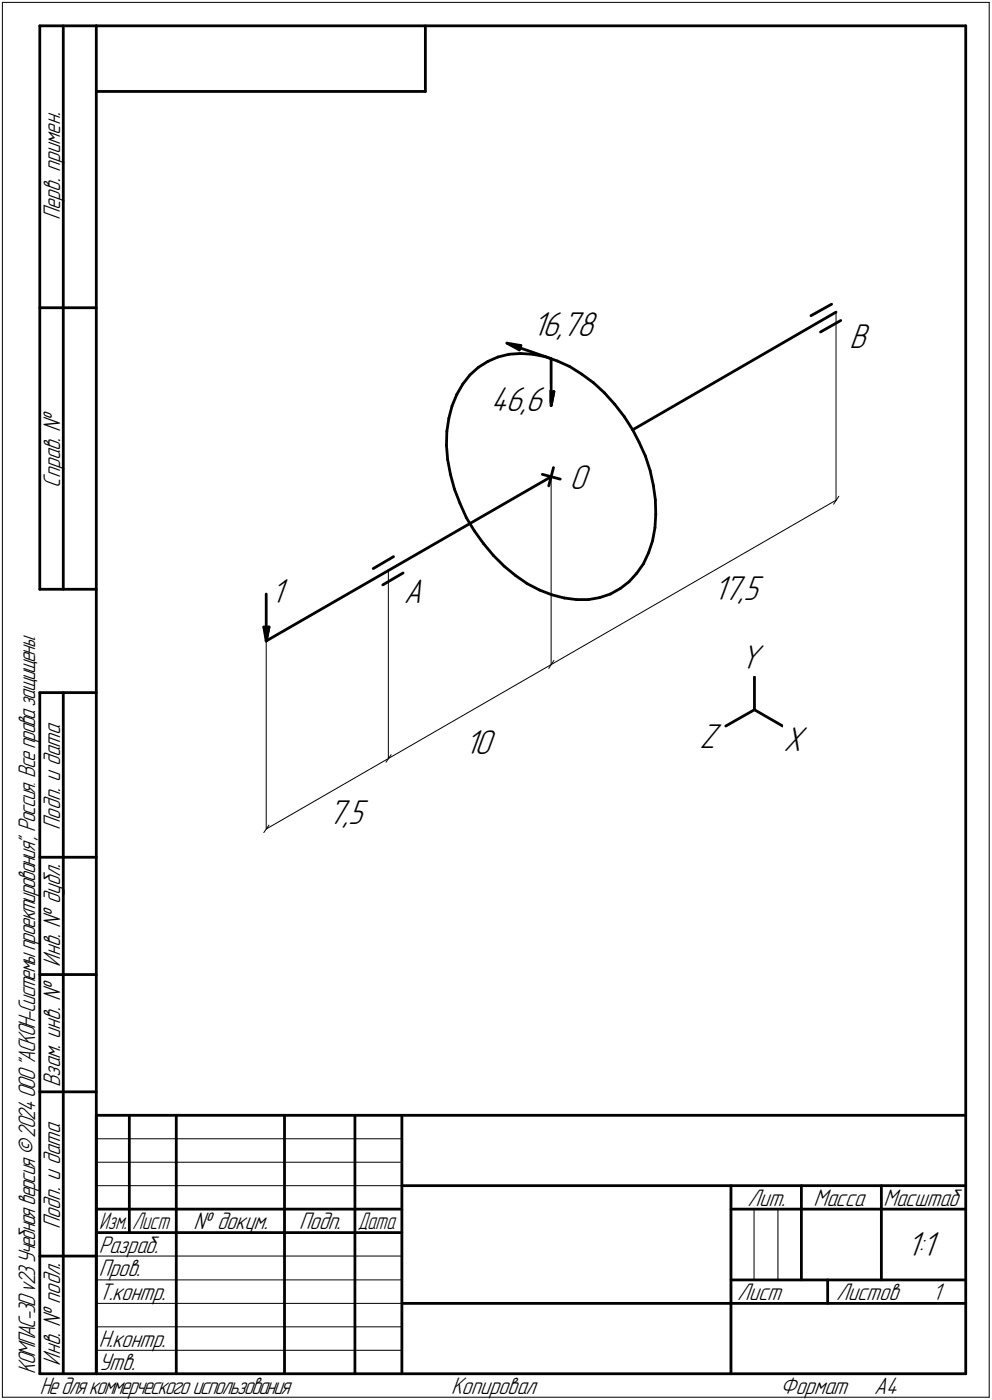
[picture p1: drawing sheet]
<svg xmlns="http://www.w3.org/2000/svg" width="211mm" height="298mm" viewBox="0 0 211 298" stroke-linecap="round" stroke-linejoin="round" font-family="sans-serif">
<g fill="#000" stroke="#000" stroke-width=".21">
<path d="M108 73.2h.4zM108.2 73.2h.7zM108.4 73.3h1zM108.5 73.4h1.4zM108.7 73.5h1.7zM108.8 73.6h2zM109 73.7h1.8zM109.1 73.7h1.7zM109.3 73.8h1.4zM109.5 73.9h1.2zM109.6 74h1.1zM109.7 74.1h1zM109.9 74.2h.8zM110.1 74.3h.6zM110.2 74.3h.4zM110.4 74.4h.2zM116.8 83.4h1.1zM116.8 83.5h1.1zM116.8 83.6h1.1zM116.8 83.7h1.1zM116.8 83.7h1.1zM116.8 83.8h1zM116.9 83.9h.9zM116.9 84h.9zM116.9 84.1h.9zM116.9 84.2h.9zM116.9 84.2h.8zM116.9 84.3h.8zM117 84.4h.7zM117 84.5h.7zM117 84.6h.7zM117 84.7h.6zM117 84.8h.6zM117 84.8h.6zM117.1 84.9h.5zM117.1 85h.5zM117.1 85.1h.4zM117.1 85.2h.4zM117.1 85.3h.4zM117.1 85.3h.4zM117.2 85.4h.3zM117.2 85.5h.2zM117.2 85.6h.2zM117.2 85.7h.2zM117.2 85.8h.2zM117.2 85.9h.2z"/>
<path d="M56.1 133.5h1.1zM56.2 133.6h1zM56.2 133.7h1zM56.2 133.8h1zM56.2 133.9h1zM56.2 133.9h.9zM56.3 134h.8zM56.3 134.1h.8zM56.3 134.2h.8zM56.3 134.3h.8zM56.3 134.4h.8zM56.3 134.5h.8zM56.4 134.5h.7zM56.4 134.6h.7zM56.4 134.7h.7zM56.4 134.8h.6zM56.4 134.9h.6zM56.4 135h.6zM56.5 135h.5zM56.5 135.1h.5zM56.5 135.2h.4zM56.5 135.3h.4zM56.5 135.4h.4zM56.5 135.5h.4zM56.6 135.6h.3zM56.6 135.6h.2zM56.6 135.7h.2zM56.6 135.8h.2zM56.6 135.9h.2zM56.6 136h.2z"/>
</g>
<g fill="none" stroke="#000" stroke-width=".59">
<path d="M8.5 5.5v120zM8.5 5.5h12zM13.5 5.5v120zM20.5 5.5v287zM20.5 5.5h185zM20.5 19.5h70zM90.5 5.5v14zM205.5 5.5v287zM8.5 65.5h12zM100 79.8l1.8-1.6zM100 79.8l-1.5 2zM101.8 78.2l2-1.2z"/>
<path d="M103.8 77l2.1-1zM105.9 76l2.4-.6zM107.9 73.1l2.9 .5zM107.9 73.1l2.6 1.4zM108.3 75.4l2.4-.1zM110.7 74.1l6.6 2.3zM110.7 75.3l2.7 .1zM110.8 73.6l-.3 .9zM113.4 75.4l2.6 .5zM116 75.9l2.6 1zM117.3 76.4v7zM118.6 76.9l2.6 1.2z"/>
<path d="M121.2 78.1l2.6 1.6zM123.8 79.7l2.5 1.8zM172.6 67.2l4.4-2.4zM174.6 70.7l4.3-2.5zM95 94.8l.2 3.1zM95.1 91.9l-.1 2.9zM95.2 97.9l.6 3.1zM95.5 89.1l-.4 2.8zM96.2 86.4l-.7 2.7zM97.2 84l-1 2.4zM98.5 81.8l-1.3 2.2zM116.8 83.4l.5 3z"/>
<path d="M116.8 83.4h1.1zM117.8 99.6l-1 3.9zM117.9 83.4l-.6 3zM126.3 81.5l2.3 2.2zM128.6 83.7l2.2 2.4zM130.8 86.1l2 2.6zM132.8 88.7l1.8 2.8zM134.6 91.5l1.4 2.6zM134.6 91.5l43.3-25zM136 94.1l1.3 3zM137.3 97.1l1 3.1zM95.8 101l.9 3.1z"/>
<path d="M96.7 104.1l1.2 3.1zM97.9 107.2l1.3 3zM99.2 110.2l1.7 2.8zM100.9 113l2 2.7zM102.9 115.7l2.1 2.6zM105 118.3l2.3 2.3zM115.4 101l3.8 1zM138 117.7l-1.1 2.4zM138.3 100.2l.7 3.2zM138.9 115.1l-.9 2.6zM139 103.4l.4 3zM139.4 112.4l-.5 2.7z"/>
<path d="M139.4 106.4l.1 3.1zM139.5 109.5l-.1 2.9zM8.5 125.5h12zM56.1 133.5l.5 3zM56.1 133.5h1.1zM56.6 136.5l60.7-35zM56.6 126.5v7zM57.2 133.5l-.6 3zM79.4 121.1l4.3-2.6zM81.4 124.5l4.4-2.5zM107.3 120.6l2.3 1.9zM109.6 122.5l2.6 1.8z"/>
<path d="M112.2 124.3l2.6 1.3zM114.8 125.6l2.6 1.1zM117.4 126.7l2.7 .6zM120.1 127.3l2.6 .4zM122.7 127.7h2.5zM125.2 127.7l2.4-.4zM127.6 127.3l2.3-.8zM129.9 126.5l2.1-1.2zM132 125.3l1.9-1.4zM135.5 122.1l-1.6 1.8zM136.9 120.1l-1.4 2zM8.5 147.5v145z"/>
<path d="M8.5 147.5h12zM13.5 147.5v145zM154.4 154.6l6.1-3.5zM160.5 144.1v7zM160.5 151.1l6 3.5zM8.5 182.5h12zM8.5 207.5h12zM8.5 232.5h12zM20.5 237.5h185zM20.5 237.5v55zM27.5 237.5v25zM37.5 237.5v55z"/>
<path d="M60.5 237.5v55zM75.5 237.5v55zM85.5 237.5v55zM20.5 257.5h65zM85.5 252.5h120zM155.5 252.5v40zM155.5 257.5h15zM170.5 252.5v20zM170.5 257.5h35zM187.5 252.5v20zM8.5 267.5h12zM20.5 262.5h65z"/>
<path d="M85.5 277.5h70zM155.5 277.5h50zM155.5 272.5h50zM176.1 272.5v5zM8.5 292.5h12zM20.5 292.5h185z"/>
</g>
<g fill="none" stroke="#000" stroke-width=".21">
<path d="M.5 .5v297zM.5 .5h210zM210.5 .5v297zM177.9 66.5v40zM117.3 101.5v40zM178.5 105.7l-1.1 1.7zM56.6 136.5v40zM82.6 121.5v40zM117.9 140.6l-1.1 1.7zM56.6 176.5l121.3-70zM57.2 175.7l-1.1 1.6zM83.2 160.7l-1.1 1.6z"/>
<path d="M20.5 247.5h65zM20.5 252.5h65zM20.5 242.5h65zM160.4 257.5v15zM165.5 257.5v15zM20.5 267.5h65zM20.5 272.5h65zM20.5 277.5h65zM.5 297.5h210zM20.5 282.5h65zM20.5 287.5h65z"/>
</g>
<g fill="#fff" stroke="#fff" stroke-width=".21">
<path d="M69.8 169.9h8.9zM69.8 170h8.9zM69.8 170.1h8.9zM69.8 170.2h8.9zM69.8 170.3h8.9zM69.8 170.3h8.9zM69.8 170.4h8.9zM69.8 170.5h8.9zM69.8 170.6h8.9zM69.8 170.7h8.9zM69.8 170.8h8.9zM69.8 170.9h8.9zM69.8 170.9h8.9zM69.8 171h8.9zM69.8 171.1h8.9zM69.8 171.2h8.9zM69.8 171.3h8.9zM69.8 171.4h8.9zM69.8 171.4h8.9zM69.8 171.5h8.9zM69.8 171.6h8.9zM69.8 171.7h8.9zM69.8 171.8h8.9zM69.8 171.9h8.9zM69.8 172h8.9zM69.8 172h8.9zM69.8 172.1h8.9zM69.8 172.2h8.9zM69.8 172.3h8.9zM69.8 172.4h8.9zM69.8 172.5h8.9zM69.8 172.6h8.9zM69.8 172.6h8.9zM69.8 172.7h8.9zM69.8 172.8h8.9zM69.8 172.9h8.9zM69.8 173h8.9zM69.8 173.1h8.9zM69.8 173.1h8.9zM69.8 173.2h8.9zM69.8 173.3h8.9zM69.8 173.4h8.9zM69.8 173.5h8.9zM69.8 173.6h8.9zM69.8 173.7h8.9zM69.8 173.7h8.9zM69.8 173.8h8.9zM69.8 173.9h8.9zM69.8 174h8.9zM69.8 174.1h8.9zM69.8 174.2h8.9zM69.8 174.2h8.9zM69.8 174.3h8.9zM69.8 174.4h8.9zM69.8 174.5h8.9zM69.8 174.6h8.9zM69.8 174.7h8.9zM69.8 174.8h8.9zM69.8 174.8h8.9zM69.8 174.9h8.9zM69.8 175h8.9zM69.8 175.1h8.9zM69.8 175.2h8.9zM69.8 175.3h8.9zM69.8 175.3h8.9zM69.8 175.4h8.9zM69.8 175.5h8.9zM69.8 175.6h8.9zM69.8 175.7h8.9zM69.8 175.8h8.9zM69.8 175.9h8.9zM69.8 175.9h8.9zM69.8 176h8.9zM69.8 176.1h8.9zM69.8 176.2h8.9zM69.8 176.3h8.9zM69.8 176.4h8.9zM69.8 176.4h8.9zM69.8 176.5h8.9zM69.8 176.6h8.9zM69.8 176.7h8.9zM69.8 176.8h8.9zM69.8 176.9h8.9zM69.8 177h8.9z"/>
<path d="M98.9 154.9h7.1zM98.9 154.9h7.1zM98.9 155h7.1zM98.9 155.1h7.1zM98.9 155.2h7.1zM98.9 155.3h7.1zM98.9 155.4h7.1zM98.9 155.4h7.1zM98.9 155.5h7.1zM98.9 155.6h7.1zM98.9 155.7h7.1zM98.9 155.8h7.1zM98.9 155.9h7.1zM98.9 156h7.1zM98.9 156h7.1zM98.9 156.1h7.1zM98.9 156.2h7.1zM98.9 156.3h7.1zM98.9 156.4h7.1zM98.9 156.5h7.1zM98.9 156.5h7.1zM98.9 156.6h7.1zM98.9 156.7h7.1zM98.9 156.8h7.1zM98.9 156.9h7.1zM98.9 157h7.1zM98.9 157.1h7.1zM98.9 157.1h7.1zM98.9 157.2h7.1zM98.9 157.3h7.1zM98.9 157.4h7.1zM98.9 157.5h7.1zM98.9 157.6h7.1zM98.9 157.6h7.1zM98.9 157.7h7.1zM98.9 157.8h7.1zM98.9 157.9h7.1zM98.9 158h7.1zM98.9 158.1h7.1zM98.9 158.2h7.1zM98.9 158.2h7.1zM98.9 158.3h7.1zM98.9 158.4h7.1zM98.9 158.5h7.1zM98.9 158.6h7.1zM98.9 158.7h7.1zM98.9 158.7h7.1zM98.9 158.8h7.1zM98.9 158.9h7.1zM98.9 159h7.1zM98.9 159.1h7.1zM98.9 159.2h7.1zM98.9 159.3h7.1zM98.9 159.3h7.1zM98.9 159.4h7.1zM98.9 159.5h7.1zM98.9 159.6h7.1zM98.9 159.7h7.1zM98.9 159.8h7.1zM98.9 159.9h7.1zM98.9 159.9h7.1zM98.9 160h7.1zM98.9 160.1h7.1zM98.9 160.2h7.1zM98.9 160.3h7.1zM98.9 160.4h7.1zM98.9 160.4h7.1zM98.9 160.5h7.1zM98.9 160.6h7.1zM98.9 160.7h7.1zM98.9 160.8h7.1zM98.9 160.9h7.1zM98.9 161h7.1zM98.9 161h7.1zM98.9 161.1h7.1zM98.9 161.2h7.1zM98.9 161.3h7.1zM98.9 161.4h7.1zM98.9 161.5h7.1zM98.9 161.5h7.1zM98.9 161.6h7.1zM98.9 161.7h7.1zM98.9 161.8h7.1zM98.9 161.9h7.1zM98.9 162h7.1z"/>
<path d="M151.9 122.2h10.9zM151.9 122.3h10.9zM151.9 122.3h10.9zM151.9 122.4h10.9zM151.9 122.5h10.9zM151.9 122.6h10.9zM151.9 122.7h10.9zM151.9 122.8h10.9zM151.9 122.9h10.9zM151.9 122.9h10.9zM151.9 123h10.9zM151.9 123.1h10.9zM151.9 123.2h10.9zM151.9 123.3h10.9zM151.9 123.4h10.9zM151.9 123.4h10.9zM151.9 123.5h10.9zM151.9 123.6h10.9zM151.9 123.7h10.9zM151.9 123.8h10.9zM151.9 123.9h10.9zM151.9 124h10.9zM151.9 124h10.9zM151.9 124.1h10.9zM151.9 124.2h10.9zM151.9 124.3h10.9zM151.9 124.4h10.9zM151.9 124.5h10.9zM151.9 124.5h10.9zM151.9 124.6h10.9zM151.9 124.7h10.9zM151.9 124.8h10.9zM151.9 124.9h10.9zM151.9 125h10.9zM151.9 125.1h10.9zM151.9 125.1h10.9zM151.9 125.2h10.9zM151.9 125.3h10.9zM151.9 125.4h10.9zM151.9 125.5h10.9zM151.9 125.6h10.9zM151.9 125.6h10.9zM151.9 125.7h10.9zM151.9 125.8h10.9zM151.9 125.9h10.9zM151.9 126h10.9zM151.9 126.1h10.9zM151.9 126.2h10.9zM151.9 126.2h10.9zM151.9 126.3h10.9zM151.9 126.4h10.9zM151.9 126.5h10.9zM151.9 126.6h10.9zM151.9 126.7h10.9zM151.9 126.7h10.9zM151.9 126.8h10.9zM151.9 126.9h10.9zM151.9 127h10.9zM151.9 127.1h10.9zM151.9 127.2h10.9zM151.9 127.3h10.9zM151.9 127.3h10.9zM151.9 127.4h10.9zM151.9 127.5h10.9zM151.9 127.6h10.9zM151.9 127.7h10.9zM151.9 127.8h10.9zM151.9 127.8h10.9zM151.9 127.9h10.9zM151.9 128h10.9zM151.9 128.1h10.9zM151.9 128.2h10.9zM151.9 128.3h10.9zM151.9 128.4h10.9zM151.9 128.4h10.9zM151.9 128.5h10.9zM151.9 128.6h10.9zM151.9 128.7h10.9zM151.9 128.8h10.9zM151.9 128.9h10.9zM151.9 128.9h10.9zM151.9 129h10.9zM151.9 129.1h10.9zM151.9 129.2h10.9z"/>
<path d="M104.5 81.9h12.3zM104.5 82h12.3zM104.5 82h12.3zM104.5 82.1h12.3zM104.5 82.2h12.3zM104.5 82.3h12.3zM104.5 82.4h12.3zM104.5 82.5h12.3zM104.5 82.5h12.3zM104.5 82.6h12.3zM104.5 82.7h12.3zM104.5 82.8h12.3zM104.5 82.9h12.3zM104.5 83h12.3zM104.5 83.1h12.3zM104.5 83.1h12.3zM104.5 83.2h12.3zM104.5 83.3h12.3zM104.5 83.4h12.3zM104.5 83.5h12.3zM104.5 83.6h12.3zM104.5 83.7h12.3zM104.5 83.7h12.3zM104.5 83.8h12.3zM104.5 83.9h12.3zM104.5 84h12.3zM104.5 84.1h12.3zM104.5 84.2h12.3zM104.5 84.2h12.3zM104.5 84.3h12.3zM104.5 84.4h12.3zM104.5 84.5h12.3zM104.5 84.6h12.3zM104.5 84.7h12.3zM104.5 84.8h12.3zM104.5 84.8h12.3zM104.5 84.9h12.3zM104.5 85h12.3zM104.5 85.1h12.3zM104.5 85.2h12.3zM104.5 85.3h12.3zM104.5 85.3h12.3zM104.5 85.4h12.3zM104.5 85.5h12.3zM104.5 85.6h12.3zM104.5 85.7h12.3zM104.5 85.8h12.3zM104.5 85.9h12.3zM104.5 85.9h12.3zM104.5 86h12.3zM104.5 86.1h12.3zM104.5 86.2h12.3zM104.5 86.3h12.3zM104.5 86.4h12.3zM104.5 86.4h12.3zM104.5 86.5h12.3zM104.5 86.6h12.3zM104.5 86.7h12.3zM104.5 86.8h12.3zM104.5 86.9h12.3zM104.5 87h12.3zM104.5 87h12.3zM104.5 87.1h12.3zM104.5 87.2h12.3zM104.5 87.3h12.3zM104.5 87.4h12.3zM104.5 87.5h12.3zM104.5 87.5h12.3zM104.5 87.6h12.3zM104.5 87.7h12.3zM104.5 87.8h12.3zM104.5 87.9h12.3zM104.5 88h12.3zM104.5 88.1h12.3zM104.5 88.1h12.3zM104.5 88.2h12.3zM104.5 88.3h12.3zM104.5 88.4h12.3zM104.5 88.5h12.3zM104.5 88.6h12.3zM104.5 88.6h12.3zM104.5 88.7h12.3zM104.5 88.8h12.3zM104.5 88.9h12.3z"/>
<path d="M113.3 66h14.5zM113.3 66.1h14.5zM113.3 66.2h14.5zM113.3 66.3h14.5zM113.3 66.4h14.5zM113.3 66.5h14.5zM113.3 66.5h14.5zM113.3 66.6h14.5zM113.3 66.7h14.5zM113.3 66.8h14.5zM113.3 66.9h14.5zM113.3 67h14.5zM113.3 67.1h14.5zM113.3 67.1h14.5zM113.3 67.2h14.5zM113.3 67.3h14.5zM113.3 67.4h14.5zM113.3 67.5h14.5zM113.3 67.6h14.5zM113.3 67.6h14.5zM113.3 67.7h14.5zM113.3 67.8h14.5zM113.3 67.9h14.5zM113.3 68h14.5zM113.3 68.1h14.5zM113.3 68.2h14.5zM113.3 68.2h14.5zM113.3 68.3h14.5zM113.3 68.4h14.5zM113.3 68.5h14.5zM113.3 68.6h14.5zM113.3 68.7h14.5zM113.3 68.7h14.5zM113.3 68.8h14.5zM113.3 68.9h14.5zM113.3 69h14.5zM113.3 69.1h14.5zM113.3 69.2h14.5zM113.3 69.3h14.5zM113.3 69.3h14.5zM113.3 69.4h14.5zM113.3 69.5h14.5zM113.3 69.6h14.5zM113.3 69.7h14.5zM113.3 69.8h14.5zM113.3 69.8h14.5zM113.3 69.9h14.5zM113.3 70h14.5zM113.3 70.1h14.5zM113.3 70.2h14.5zM113.3 70.3h14.5zM113.3 70.4h14.5zM113.3 70.4h14.5zM113.3 70.5h14.5zM113.3 70.6h14.5zM113.3 70.7h14.5zM113.3 70.8h14.5zM113.3 70.9h14.5zM113.3 71h14.5zM113.3 71h14.5zM113.3 71.1h14.5zM113.3 71.2h14.5zM113.3 71.3h14.5zM113.3 71.4h14.5zM113.3 71.5h14.5zM113.3 71.5h14.5zM113.3 71.6h14.5zM113.3 71.7h14.5zM113.3 71.8h14.5zM113.3 71.9h14.5zM113.3 72h14.5zM113.3 72.1h14.5zM113.3 72.1h14.5zM113.3 72.2h14.5zM113.3 72.3h14.5zM113.3 72.4h14.5zM113.3 72.5h14.5zM113.3 72.6h14.5zM113.3 72.6h14.5zM113.3 72.7h14.5zM113.3 72.8h14.5zM113.3 72.9h14.5zM113.3 73h14.5zM113.3 73.1h14.5z"/>
<path d="M57.6 122.7h4zM57.6 122.8h4zM57.6 122.9h4zM57.6 122.9h4zM57.6 123h4zM57.6 123.1h4zM57.6 123.2h4zM57.6 123.3h4zM57.6 123.4h4zM57.6 123.4h4zM57.6 123.5h4zM57.6 123.6h4zM57.6 123.7h4zM57.6 123.8h4zM57.6 123.9h4zM57.6 124h4zM57.6 124h4zM57.6 124.1h4zM57.6 124.2h4zM57.6 124.3h4zM57.6 124.4h4zM57.6 124.5h4zM57.6 124.5h4zM57.6 124.6h4zM57.6 124.7h4zM57.6 124.8h4zM57.6 124.9h4zM57.6 125h4zM57.6 125.1h4zM57.6 125.1h4zM57.6 125.2h4zM57.6 125.3h4zM57.6 125.4h4zM57.6 125.5h4zM57.6 125.6h4zM57.6 125.6h4zM57.6 125.7h4zM57.6 125.8h4zM57.6 125.9h4zM57.6 126h4zM57.6 126.1h4zM57.6 126.2h4zM57.6 126.2h4zM57.6 126.3h4zM57.6 126.4h4zM57.6 126.5h4zM57.6 126.6h4zM57.6 126.7h4zM57.6 126.7h4zM57.6 126.8h4zM57.6 126.9h4zM57.6 127h4zM57.6 127.1h4zM57.6 127.2h4zM57.6 127.3h4zM57.6 127.3h4zM57.6 127.4h4zM57.6 127.5h4zM57.6 127.6h4zM57.6 127.7h4zM57.6 127.8h4zM57.6 127.8h4zM57.6 127.9h4zM57.6 128h4zM57.6 128.1h4zM57.6 128.2h4zM57.6 128.3h4zM57.6 128.4h4zM57.6 128.4h4zM57.6 128.5h4zM57.6 128.6h4zM57.6 128.7h4zM57.6 128.8h4zM57.6 128.9h4zM57.6 128.9h4zM57.6 129h4zM57.6 129.1h4zM57.6 129.2h4zM57.6 129.3h4zM57.6 129.4h4zM57.6 129.5h4zM57.6 129.5h4zM57.6 129.6h4zM57.6 129.7h4z"/>
<path d="M85.9 122.8h5.4zM85.9 122.9h5.4zM85.9 122.9h5.4zM85.9 123h5.4zM85.9 123.1h5.4zM85.9 123.2h5.4zM85.9 123.3h5.4zM85.9 123.4h5.4zM85.9 123.4h5.4zM85.9 123.5h5.4zM85.9 123.6h5.4zM85.9 123.7h5.4zM85.9 123.8h5.4zM85.9 123.9h5.4zM85.9 124h5.4zM85.9 124h5.4zM85.9 124.1h5.4zM85.9 124.2h5.4zM85.9 124.3h5.4zM85.9 124.4h5.4zM85.9 124.5h5.4zM85.9 124.5h5.4zM85.9 124.6h5.4zM85.9 124.7h5.4zM85.9 124.8h5.4zM85.9 124.9h5.4zM85.9 125h5.4zM85.9 125.1h5.4zM85.9 125.1h5.4zM85.9 125.2h5.4zM85.9 125.3h5.4zM85.9 125.4h5.4zM85.9 125.5h5.4zM85.9 125.6h5.4zM85.9 125.6h5.4zM85.9 125.7h5.4zM85.9 125.8h5.4zM85.9 125.9h5.4zM85.9 126h5.4zM85.9 126.1h5.4zM85.9 126.2h5.4zM85.9 126.2h5.4zM85.9 126.3h5.4zM85.9 126.4h5.4zM85.9 126.5h5.4zM85.9 126.6h5.4zM85.9 126.7h5.4zM85.9 126.7h5.4zM85.9 126.8h5.4zM85.9 126.9h5.4zM85.9 127h5.4zM85.9 127.1h5.4zM85.9 127.2h5.4zM85.9 127.3h5.4zM85.9 127.3h5.4zM85.9 127.4h5.4zM85.9 127.5h5.4zM85.9 127.6h5.4zM85.9 127.7h5.4zM85.9 127.8h5.4zM85.9 127.8h5.4zM85.9 127.9h5.4zM85.9 128h5.4zM85.9 128.1h5.4zM85.9 128.2h5.4zM85.9 128.3h5.4zM85.9 128.4h5.4zM85.9 128.4h5.4zM85.9 128.5h5.4zM85.9 128.6h5.4zM85.9 128.7h5.4zM85.9 128.8h5.4zM85.9 128.9h5.4zM85.9 128.9h5.4zM85.9 129h5.4zM85.9 129.1h5.4zM85.9 129.2h5.4zM85.9 129.3h5.4zM85.9 129.4h5.4zM85.9 129.5h5.4zM85.9 129.5h5.4zM85.9 129.6h5.4zM85.9 129.7h5.4zM85.9 129.8h5.4z"/>
<path d="M180.8 68.6h5zM180.8 68.7h5zM180.8 68.7h5zM180.8 68.8h5zM180.8 68.9h5zM180.8 69h5zM180.8 69.1h5zM180.8 69.2h5zM180.8 69.3h5zM180.8 69.3h5zM180.8 69.4h5zM180.8 69.5h5zM180.8 69.6h5zM180.8 69.7h5zM180.8 69.8h5zM180.8 69.8h5zM180.8 69.9h5zM180.8 70h5zM180.8 70.1h5zM180.8 70.2h5zM180.8 70.3h5zM180.8 70.4h5zM180.8 70.4h5zM180.8 70.5h5zM180.8 70.6h5zM180.8 70.7h5zM180.8 70.8h5zM180.8 70.9h5zM180.8 71h5zM180.8 71h5zM180.8 71.1h5zM180.8 71.2h5zM180.8 71.3h5zM180.8 71.4h5zM180.8 71.5h5zM180.8 71.5h5zM180.8 71.6h5zM180.8 71.7h5zM180.8 71.8h5zM180.8 71.9h5zM180.8 72h5zM180.8 72.1h5zM180.8 72.1h5zM180.8 72.2h5zM180.8 72.3h5zM180.8 72.4h5zM180.8 72.5h5zM180.8 72.6h5zM180.8 72.6h5zM180.8 72.7h5zM180.8 72.8h5zM180.8 72.9h5zM180.8 73h5zM180.8 73.1h5zM180.8 73.2h5zM180.8 73.2h5zM180.8 73.3h5zM180.8 73.4h5zM180.8 73.5h5zM180.8 73.6h5zM180.8 73.7h5zM180.8 73.7h5zM180.8 73.8h5zM180.8 73.9h5zM180.8 74h5zM180.8 74.1h5zM180.8 74.2h5zM180.8 74.3h5zM180.8 74.3h5zM180.8 74.4h5zM180.8 74.5h5zM180.8 74.6h5zM180.8 74.7h5zM180.8 74.8h5zM180.8 74.8h5zM180.8 74.9h5zM180.8 75h5zM180.8 75.1h5zM180.8 75.2h5zM180.8 75.3h5zM180.8 75.4h5zM180.8 75.4h5zM180.8 75.5h5zM180.8 75.6h5z"/>
<path d="M121.2 98.6h5zM121.2 98.6h5zM121.2 98.7h5zM121.2 98.8h5zM121.2 98.9h5zM121.2 99h5zM121.2 99.1h5zM121.2 99.1h5zM121.2 99.2h5zM121.2 99.3h5zM121.2 99.4h5zM121.2 99.5h5zM121.2 99.6h5zM121.2 99.7h5zM121.2 99.7h5zM121.2 99.8h5zM121.2 99.9h5zM121.2 100h5zM121.2 100.1h5zM121.2 100.2h5zM121.2 100.2h5zM121.2 100.3h5zM121.2 100.4h5zM121.2 100.5h5zM121.2 100.6h5zM121.2 100.7h5zM121.2 100.8h5zM121.2 100.8h5zM121.2 100.9h5zM121.2 101h5zM121.2 101.1h5zM121.2 101.2h5zM121.2 101.3h5zM121.2 101.3h5zM121.2 101.4h5zM121.2 101.5h5zM121.2 101.6h5zM121.2 101.7h5zM121.2 101.8h5zM121.2 101.9h5zM121.2 101.9h5zM121.2 102h5zM121.2 102.1h5zM121.2 102.2h5zM121.2 102.3h5zM121.2 102.4h5zM121.2 102.4h5zM121.2 102.5h5zM121.2 102.6h5zM121.2 102.7h5zM121.2 102.8h5zM121.2 102.9h5zM121.2 103h5zM121.2 103h5zM121.2 103.1h5zM121.2 103.2h5zM121.2 103.3h5zM121.2 103.4h5zM121.2 103.5h5zM121.2 103.5h5zM121.2 103.6h5zM121.2 103.7h5zM121.2 103.8h5zM121.2 103.9h5zM121.2 104h5zM121.2 104.1h5zM121.2 104.1h5zM121.2 104.2h5zM121.2 104.3h5zM121.2 104.4h5zM121.2 104.5h5zM121.2 104.6h5zM121.2 104.6h5zM121.2 104.7h5zM121.2 104.8h5zM121.2 104.9h5zM121.2 105h5zM121.2 105.1h5zM121.2 105.2h5zM121.2 105.2h5zM121.2 105.3h5zM121.2 105.4h5zM121.2 105.5h5zM121.2 105.6h5z"/>
<path d="M148.8 153.7h5zM148.8 153.8h5zM148.8 153.8h5zM148.8 153.9h5zM148.8 154h5zM148.8 154.1h5zM148.8 154.2h5zM148.8 154.3h5zM148.8 154.3h5zM148.8 154.4h5zM148.8 154.5h5zM148.8 154.6h5zM148.8 154.7h5zM148.8 154.8h5zM148.8 154.9h5zM148.8 154.9h5zM148.8 155h5zM148.8 155.1h5zM148.8 155.2h5zM148.8 155.3h5zM148.8 155.4h5zM148.8 155.4h5zM148.8 155.5h5zM148.8 155.6h5zM148.8 155.7h5zM148.8 155.8h5zM148.8 155.9h5zM148.8 156h5zM148.8 156h5zM148.8 156.1h5zM148.8 156.2h5zM148.8 156.3h5zM148.8 156.4h5zM148.8 156.5h5zM148.8 156.5h5zM148.8 156.6h5zM148.8 156.7h5zM148.8 156.8h5zM148.8 156.9h5zM148.8 157h5zM148.8 157.1h5zM148.8 157.1h5zM148.8 157.2h5zM148.8 157.3h5zM148.8 157.4h5zM148.8 157.5h5zM148.8 157.6h5zM148.8 157.6h5zM148.8 157.7h5zM148.8 157.8h5zM148.8 157.9h5zM148.8 158h5zM148.8 158.1h5zM148.8 158.2h5zM148.8 158.2h5zM148.8 158.3h5zM148.8 158.4h5zM148.8 158.5h5zM148.8 158.6h5zM148.8 158.7h5zM148.8 158.7h5zM148.8 158.8h5zM148.8 158.9h5zM148.8 159h5zM148.8 159.1h5zM148.8 159.2h5zM148.8 159.3h5zM148.8 159.3h5zM148.8 159.4h5zM148.8 159.5h5zM148.8 159.6h5zM148.8 159.7h5zM148.8 159.8h5zM148.8 159.9h5zM148.8 159.9h5zM148.8 160h5zM148.8 160.1h5zM148.8 160.2h5zM148.8 160.3h5zM148.8 160.4h5zM148.8 160.4h5zM148.8 160.5h5zM148.8 160.6h5zM148.8 160.7h5zM148.8 160.8h5z"/>
<path d="M157.5 136.8h5.4zM157.5 136.9h5.4zM157.5 137h5.4zM157.5 137.1h5.4zM157.5 137.2h5.4zM157.5 137.2h5.4zM157.5 137.3h5.4zM157.5 137.4h5.4zM157.5 137.5h5.4zM157.5 137.6h5.4zM157.5 137.7h5.4zM157.5 137.8h5.4zM157.5 137.8h5.4zM157.5 137.9h5.4zM157.5 138h5.4zM157.5 138.1h5.4zM157.5 138.2h5.4zM157.5 138.3h5.4zM157.5 138.3h5.4zM157.5 138.4h5.4zM157.5 138.5h5.4zM157.5 138.6h5.4zM157.5 138.7h5.4zM157.5 138.8h5.4zM157.5 138.9h5.4zM157.5 138.9h5.4zM157.5 139h5.4zM157.5 139.1h5.4zM157.5 139.2h5.4zM157.5 139.3h5.4zM157.5 139.4h5.4zM157.5 139.4h5.4zM157.5 139.5h5.4zM157.5 139.6h5.4zM157.5 139.7h5.4zM157.5 139.8h5.4zM157.5 139.9h5.4zM157.5 140h5.4zM157.5 140h5.4zM157.5 140.1h5.4zM157.5 140.2h5.4zM157.5 140.3h5.4zM157.5 140.4h5.4zM157.5 140.5h5.4zM157.5 140.5h5.4zM157.5 140.6h5.4zM157.5 140.7h5.4zM157.5 140.8h5.4zM157.5 140.9h5.4zM157.5 141h5.4zM157.5 141.1h5.4zM157.5 141.1h5.4zM157.5 141.2h5.4zM157.5 141.3h5.4zM157.5 141.4h5.4zM157.5 141.5h5.4zM157.5 141.6h5.4zM157.5 141.6h5.4zM157.5 141.7h5.4zM157.5 141.8h5.4zM157.5 141.9h5.4zM157.5 142h5.4zM157.5 142.1h5.4zM157.5 142.2h5.4zM157.5 142.2h5.4zM157.5 142.3h5.4zM157.5 142.4h5.4zM157.5 142.5h5.4zM157.5 142.6h5.4zM157.5 142.7h5.4zM157.5 142.7h5.4zM157.5 142.8h5.4zM157.5 142.9h5.4zM157.5 143h5.4zM157.5 143.1h5.4zM157.5 143.2h5.4zM157.5 143.3h5.4zM157.5 143.3h5.4zM157.5 143.4h5.4zM157.5 143.5h5.4zM157.5 143.6h5.4zM157.5 143.7h5.4zM157.5 143.8h5.4zM157.5 143.8h5.4z"/>
<path d="M166.7 154.2h5.4zM166.7 154.3h5.4zM166.7 154.3h5.4zM166.7 154.4h5.4zM166.7 154.5h5.4zM166.7 154.6h5.4zM166.7 154.7h5.4zM166.7 154.8h5.4zM166.7 154.9h5.4zM166.7 154.9h5.4zM166.7 155h5.4zM166.7 155.1h5.4zM166.7 155.2h5.4zM166.7 155.3h5.4zM166.7 155.4h5.4zM166.7 155.4h5.4zM166.7 155.5h5.4zM166.7 155.6h5.4zM166.7 155.7h5.4zM166.7 155.8h5.4zM166.7 155.9h5.4zM166.7 156h5.4zM166.7 156h5.4zM166.7 156.1h5.4zM166.7 156.2h5.4zM166.7 156.3h5.4zM166.7 156.4h5.4zM166.7 156.5h5.4zM166.7 156.5h5.4zM166.7 156.6h5.4zM166.7 156.7h5.4zM166.7 156.8h5.4zM166.7 156.9h5.4zM166.7 157h5.4zM166.7 157.1h5.4zM166.7 157.1h5.4zM166.7 157.2h5.4zM166.7 157.3h5.4zM166.7 157.4h5.4zM166.7 157.5h5.4zM166.7 157.6h5.4zM166.7 157.6h5.4zM166.7 157.7h5.4zM166.7 157.8h5.4zM166.7 157.9h5.4zM166.7 158h5.4zM166.7 158.1h5.4zM166.7 158.2h5.4zM166.7 158.2h5.4zM166.7 158.3h5.4zM166.7 158.4h5.4zM166.7 158.5h5.4zM166.7 158.6h5.4zM166.7 158.7h5.4zM166.7 158.7h5.4zM166.7 158.8h5.4zM166.7 158.9h5.4zM166.7 159h5.4zM166.7 159.1h5.4zM166.7 159.2h5.4zM166.7 159.3h5.4zM166.7 159.3h5.4zM166.7 159.4h5.4zM166.7 159.5h5.4zM166.7 159.6h5.4zM166.7 159.7h5.4zM166.7 159.8h5.4zM166.7 159.9h5.4zM166.7 159.9h5.4zM166.7 160h5.4zM166.7 160.1h5.4zM166.7 160.2h5.4zM166.7 160.3h5.4zM166.7 160.4h5.4zM166.7 160.4h5.4zM166.7 160.5h5.4zM166.7 160.6h5.4zM166.7 160.7h5.4zM166.7 160.8h5.4zM166.7 160.9h5.4zM166.7 161h5.4zM166.7 161h5.4zM166.7 161.1h5.4zM166.7 161.2h5.4zM166.7 161.3h5.4z"/>
</g>
<g font-size="7.8">
<text x="113.3" y="71.6">16,78</text>
<text x="180.8" y="74.1">B</text>
<text x="104.5" y="87.5">46,6</text>
<text x="121.1" y="104.1">O</text>
<text x="57.6" y="128.3">1</text>
<text x="85.9" y="128.3">A</text>
<text x="151.9" y="127.8">17,5</text>
<text x="157.5" y="142.4">Y</text>
<text x="98.9" y="160.5">10</text>
<text x="148.9" y="159.3">Z</text>
<text x="166.7" y="159.8">X</text>
<text x="69.9" y="175.5">7,5</text>
<text x="192.9" y="267.5">1:1</text>
</g>
<g font-size="5.4">
<text x="12.8" y="46.9" transform="rotate(-90 12.8 46.9)">Перв. примен.</text>
<text x="12.8" y="103.8" transform="rotate(-90 12.8 103.8)">Справ. !</text>
<text x="12.8" y="176.7" transform="rotate(-90 12.8 176.7)">Подп. и дата</text>
<text x="12.8" y="205.8" transform="rotate(-90 12.8 205.8)">Инв. ! дубл.</text>
<text x="12.8" y="231.6" transform="rotate(-90 12.8 231.6)">Взам. инв. !</text>
<text x="159.1" y="256.8">Лит.</text>
<text x="173.1" y="256.8">Масса</text>
<text x="188" y="256.8">Масштаб</text>
<text x="12.8" y="261.7" transform="rotate(-90 12.8 261.7)">Подп. и дата</text>
<text x="41.2" y="261.8">! докум.</text>
<text x="63.6" y="261.8">Подп.</text>
<text x="21" y="266.8">Разраб.</text>
<text x="21" y="271.8">Пров.</text>
<text x="21" y="276.8">Т.контр.</text>
<text x="156.9" y="276.8">Лист</text>
<text x="177.9" y="276.8">Листов</text>
<text x="198.4" y="276.8">1</text>
<text x="21" y="286.8">Н.контр.</text>
<text x="7.5" y="292.5" transform="rotate(-90 7.5 292.5)">КОМПАС-3Dv23Учебнаяверсия©2024ООО&quot;АСКОН-Системыпроектирования&quot;, Россия. Всеправазащищены.</text>
<text x="12.8" y="290.8" transform="rotate(-90 12.8 290.8)">Инв. ! подл.</text>
<text x="21" y="291.8">Утв.</text>
<text x="8.5" y="296.7">Недлякоммерческогоиспользования</text>
<text x="96" y="296.8">Копировал</text>
<text x="166" y="296.8">Формат</text>
<text x="186" y="296.8">A4</text>
</g>
<g font-size="5.3">
<text x="21.1" y="261.8">Изм.</text>
<text x="28.1" y="261.8">Лист</text>
<text x="76.1" y="261.8">Дата</text>
</g>
</svg>
